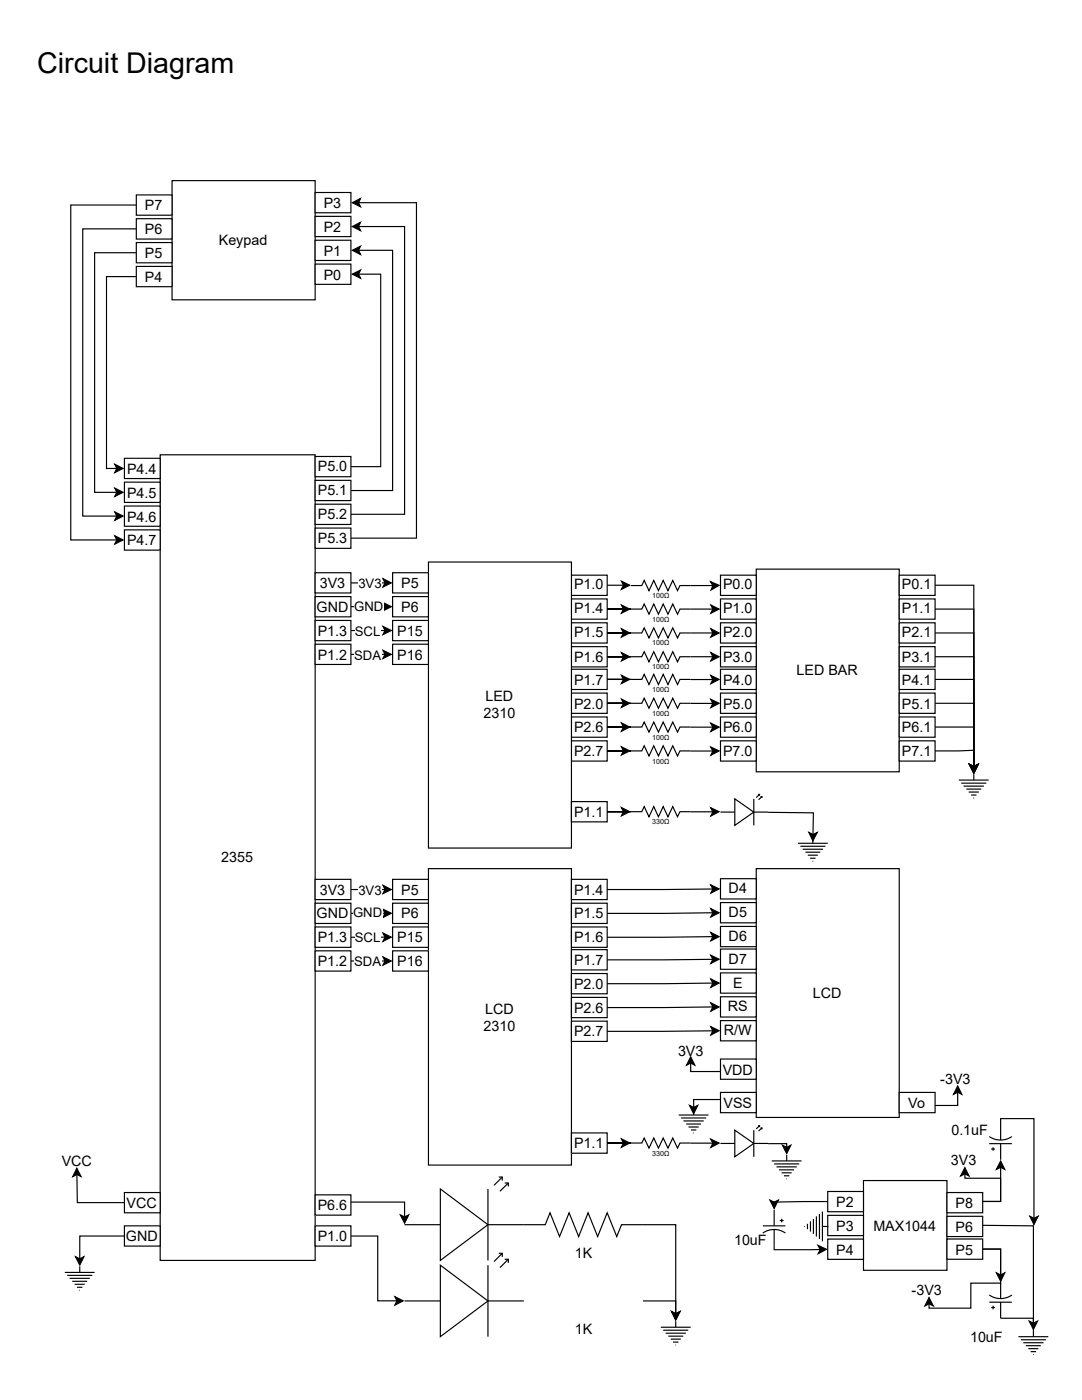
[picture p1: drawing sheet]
<svg xmlns="http://www.w3.org/2000/svg" width="216mm" height="279mm" viewBox="0 0 216 279" stroke-linecap="round" stroke-linejoin="round" font-family="sans-serif">
<path d="M80.7 259.6h7.2M87.9 252.5l9.5 7.1-9.5 7.2zM97.4 259.6h7.1M97.4 252.5v14.3M99.5 250.1h.7v.7M100.2 250.1l-1.6 1.7M100.7 251.3h.7v.7M101.4 251.3l-1.6 1.7" fill="none" stroke="#000" stroke-width=".23"/>
<path d="M32 90.8h30.9v160.7h-30.9z" fill="#fff"/>
<path d="M32 90.8h30.9v160.7h-30.9z" fill="none" stroke="#000" stroke-width=".23"/>
<path d="M62.9 244.6h7.1v4.1h-7.1z" fill="#fff"/>
<path d="M62.9 244.6h7.1v4.1h-7.1zM70 246.7h5.4v12.9h3.8M78.8 258.8l1.7 .8-1.7 .9 .4-.9z" fill="none" stroke="#000" stroke-width=".23"/>
<path d="M78.8 258.8l1.7 .8-1.7 .9 .4-.9z" fill="#000"/>
<path d="M24.8 244.6h7.2v4.1h-7.2z" fill="#fff"/>
<g fill="none" stroke="#000" stroke-width=".23">
<path d="M15.3 233.2l.9 1.6-.9-.4-.8 .4zM15.3 234.4l.1 5.6h9.4M12.9 253.9h6M13.4 254.5h5M13.9 255.1h4M14.4 255.7h3M14.9 256.3h2M15.1 250.8l.8 .4 .8-.4-.8 1.7zM15.4 256.9h1M15.9 257.5h.1M15.9 252.7v1.2M24.8 244.6h7.2v4.1h-7.2z"/>
<path d="M24.8 246.7h-8.9v4.5"/>
</g>
<path d="M15.3 233.2l.9 1.6-.9-.4-.8 .4zM15.1 250.8l.8 .4 .8-.4-.8 1.7z" fill="#000"/>
<path d="M24.8 238h7.2v4h-7.2z" fill="#fff"/>
<path d="M24.8 238h7.2v4h-7.2zM128.3 259.6h6.5v2.6M131.9 264.9h5.9M132.3 265.5h5M132.8 266.1h4.1M133.3 266.7h3M133.8 267.3h2M134 261.7l.8 .5 .9-.5-.9 1.7zM134.3 267.8h1.1M134.8 268.4h.1M134.8 263.7v1.2" fill="none" stroke="#000" stroke-width=".23"/>
<path d="M134 261.7l.8 .5 .9-.5-.9 1.7z" fill="#000"/>
<path d="M24.8 91.5h7.2v4h-7.2z" fill="#fff"/>
<path d="M24.8 91.5h7.2v4h-7.2z" fill="none" stroke="#000" stroke-width=".23"/>
<path d="M24.8 96.2h7.2v4.1h-7.2z" fill="#fff"/>
<path d="M24.8 96.2h7.2v4.1h-7.2z" fill="none" stroke="#000" stroke-width=".23"/>
<path d="M24.8 101h7.2v4h-7.2z" fill="#fff"/>
<path d="M24.8 101h7.2v4h-7.2z" fill="none" stroke="#000" stroke-width=".23"/>
<path d="M24.8 105.7h7.2v4.1h-7.2z" fill="#fff"/>
<path d="M70.3 54.7l1.6-.8-.4 .8 .4 .8zM71.5 54.7h4.5v38.4h-6M24.8 105.7h7.2v4.1h-7.2z" fill="none" stroke="#000" stroke-width=".23"/>
<path d="M70.3 54.7l1.6-.8-.4 .8 .4 .8z" fill="#000"/>
<path d="M62.9 91.1h7.1v4h-7.1z" fill="#fff"/>
<path d="M70.3 50l1.6-.9-.4 .9 .4 .8zM71.5 50h6.8v47.9h-8.3M62.9 91.1h7.1v4h-7.1z" fill="none" stroke="#000" stroke-width=".23"/>
<path d="M70.3 50l1.6-.9-.4 .9 .4 .8z" fill="#000"/>
<path d="M62.9 95.9h7.1v4h-7.1z" fill="#fff"/>
<path d="M70.3 45.2l1.6-.8-.4 .8 .4 .8zM71.5 45.2h9.2v57.4h-10.7M62.9 95.9h7.1v4h-7.1z" fill="none" stroke="#000" stroke-width=".23"/>
<path d="M70.3 45.2l1.6-.8-.4 .8 .4 .8z" fill="#000"/>
<path d="M62.9 100.6h7.1v4.1h-7.1z" fill="#fff"/>
<path d="M70.3 40.4l1.6-.8-.4 .8 .4 .9zM71.5 40.4h11.6v67h-13.1M62.9 100.6h7.1v4.1h-7.1z" fill="none" stroke="#000" stroke-width=".23"/>
<path d="M70.3 40.4l1.6-.8-.4 .8 .4 .9z" fill="#000"/>
<path d="M62.9 105.4h7.1v4h-7.1z" fill="#fff"/>
<path d="M62.9 105.4h7.1v4h-7.1z" fill="none" stroke="#000" stroke-width=".23"/>
<path d="M34.3 36h28.6v23.8h-28.6z" fill="#fff"/>
<path d="M34.3 36h28.6v23.8h-28.6zM27.2 40.9h-13.1v66.9h9.2M22.9 106.9l1.7 .9-1.7 .8 .4-.8z" fill="none" stroke="#000" stroke-width=".23"/>
<path d="M22.9 106.9l1.7 .9-1.7 .8 .4-.8z" fill="#000"/>
<path d="M27.2 38.9h7.1v4h-7.1z" fill="#fff"/>
<path d="M27.2 38.9h7.1v4h-7.1zM27.2 45.7h-10.7v57.3h6.8M22.9 102.2l1.7 .8-1.7 .8 .4-.8z" fill="none" stroke="#000" stroke-width=".23"/>
<path d="M22.9 102.2l1.7 .8-1.7 .8 .4-.8z" fill="#000"/>
<path d="M27.2 43.6h7.1v4.1h-7.1z" fill="#fff"/>
<path d="M27.2 43.6h7.1v4.1h-7.1zM27.2 50.4h-8.3v47.9h4.4M22.9 97.4l1.7 .9-1.7 .8 .4-.8z" fill="none" stroke="#000" stroke-width=".23"/>
<path d="M22.9 97.4l1.7 .9-1.7 .8 .4-.8z" fill="#000"/>
<path d="M27.2 48.4h7.1v4.1h-7.1z" fill="#fff"/>
<path d="M27.2 48.4h7.1v4.1h-7.1zM27.2 55.2h-5.9v38.3h2M22.9 92.6l1.7 .9-1.7 .8 .4-.8z" fill="none" stroke="#000" stroke-width=".23"/>
<path d="M22.9 92.6l1.7 .9-1.7 .8 .4-.8z" fill="#000"/>
<path d="M27.2 53.2h7.1v4h-7.1z" fill="#fff"/>
<path d="M27.2 53.2h7.1v4h-7.1z" fill="none" stroke="#000" stroke-width=".23"/>
<path d="M62.9 38.4h7.1v4.1h-7.1z" fill="#fff"/>
<path d="M62.9 38.4h7.1v4.1h-7.1z" fill="none" stroke="#000" stroke-width=".23"/>
<path d="M62.9 43.2h7.1v4h-7.1z" fill="#fff"/>
<path d="M62.9 43.2h7.1v4h-7.1z" fill="none" stroke="#000" stroke-width=".23"/>
<path d="M62.9 47.9h7.1v4.1h-7.1z" fill="#fff"/>
<path d="M62.9 47.9h7.1v4.1h-7.1z" fill="none" stroke="#000" stroke-width=".23"/>
<path d="M62.9 52.7h7.1v4h-7.1z" fill="#fff"/>
<path d="M62.9 52.7h7.1v4h-7.1z" fill="none" stroke="#000" stroke-width=".23"/>
<path d="M114 114.8h7.2v4h-7.2z" fill="#fff"/>
<path d="M114 114.8h7.2v4h-7.2z" fill="none" stroke="#000" stroke-width=".23"/>
<path d="M114 119.5h7.2v4.1h-7.2z" fill="#fff"/>
<path d="M114 119.5h7.2v4.1h-7.2z" fill="none" stroke="#000" stroke-width=".23"/>
<path d="M114 124.3h7.2v4h-7.2z" fill="#fff"/>
<path d="M114 124.3h7.2v4h-7.2z" fill="none" stroke="#000" stroke-width=".23"/>
<path d="M114 129.1h7.2v4h-7.2z" fill="#fff"/>
<path d="M114 129.1h7.2v4h-7.2z" fill="none" stroke="#000" stroke-width=".23"/>
<path d="M114 133.6h7.2v4h-7.2z" fill="#fff"/>
<path d="M114 133.6h7.2v4h-7.2z" fill="none" stroke="#000" stroke-width=".23"/>
<path d="M114 138.3h7.2v4.1h-7.2z" fill="#fff"/>
<path d="M114 138.3h7.2v4.1h-7.2z" fill="none" stroke="#000" stroke-width=".23"/>
<path d="M114 143.1h7.2v4h-7.2z" fill="#fff"/>
<path d="M114 143.1h7.2v4h-7.2z" fill="none" stroke="#000" stroke-width=".23"/>
<path d="M114 147.8h7.2v4.1h-7.2z" fill="#fff"/>
<path d="M114 147.8h7.2v4.1h-7.2z" fill="none" stroke="#000" stroke-width=".23"/>
<path d="M150.9 113.6h28.5v40.4h-28.5z" fill="#fff"/>
<path d="M150.9 113.6h28.5v40.4h-28.5z" fill="none" stroke="#000" stroke-width=".23"/>
<path d="M143.8 114.8h7.1v4h-7.1z" fill="#fff"/>
<path d="M143.8 114.8h7.1v4h-7.1z" fill="none" stroke="#000" stroke-width=".23"/>
<path d="M143.8 119.5h7.1v4.1h-7.1z" fill="#fff"/>
<path d="M143.8 119.5h7.1v4.1h-7.1z" fill="none" stroke="#000" stroke-width=".23"/>
<path d="M143.8 124.3h7.1v4h-7.1z" fill="#fff"/>
<path d="M143.8 124.3h7.1v4h-7.1z" fill="none" stroke="#000" stroke-width=".23"/>
<path d="M143.8 129.1h7.1v4h-7.1z" fill="#fff"/>
<path d="M143.8 129.1h7.1v4h-7.1z" fill="none" stroke="#000" stroke-width=".23"/>
<path d="M143.8 133.6h7.1v4h-7.1z" fill="#fff"/>
<path d="M143.8 133.6h7.1v4h-7.1z" fill="none" stroke="#000" stroke-width=".23"/>
<path d="M143.8 138.3h7.1v4.1h-7.1z" fill="#fff"/>
<path d="M143.8 138.3h7.1v4.1h-7.1z" fill="none" stroke="#000" stroke-width=".23"/>
<path d="M143.8 143.1h7.1v4h-7.1z" fill="#fff"/>
<path d="M143.8 143.1h7.1v4h-7.1z" fill="none" stroke="#000" stroke-width=".23"/>
<path d="M143.8 147.8h7.1v4.1h-7.1z" fill="#fff"/>
<g fill="none" stroke="#000" stroke-width=".23">
<path d="M121.2 116.8h3.2M124 116l1.6 .8-1.6 .8 .4-.8zM125.9 116.9h2.2l.4-1.1 1 2.1 1-2.1 .9 2.1 .9-2.1 1 2.1 .9-2.1 1 2.1 .5-1h6.9h-.4M141.8 116.1l1.7 .7-1.6 1 .3-.9zM121.2 121.6h4.7h-4.7h3.2M121.2 126.3h4.7h-4.7h3.2M121.2 131.1h4.7h-4.7h3.2M121.2 135.6h4.7h-4.7h3.2M124 120.7l1.6 .9-1.6 .8 .4-.8zM124 125.5l1.6 .8-1.6 .8 .4-.8zM124 130.2l1.6 .9-1.6 .8 .4-.8zM124 134.8l1.6 .8-1.6 .8 .4-.8z"/>
<path d="M124 139.5l1.6 .9-1.6 .8 .4-.8zM125.9 121.6h2.2l.4-1.1 1 2.1 1-2.1 .9 2.1 .9-2.1 1 2.1 .9-2.1 1 2.1 .5-1h6.9h-.4M125.9 126.3h2.2l.4-1 1 2 1-2 .9 2 .9-2 1 2 .9-2 1 2 .5-1h6.9h-.4M125.9 131.1h2.2l.4-1 1 2 1-2 .9 2 .9-2 1 2 .9-2 1 2 .5-1h6.9h-.4M125.9 135.6h2.2l.4-1 1 2 1-2 .9 2 .9-2 1 2 .9-2 1 2 .5-1h2.1M137.8 135.6h4.8h-.4M141.8 134.8l1.7 .8-1.7 .9 .4-.9zM141.8 139.6l1.7 .8-1.7 .8 .4-.8zM141.8 120.7l1.7 .9-1.7 .8 .4-.8zM141.8 125.5l1.7 .8-1.7 .8 .4-.8zM141.8 130.2l1.7 .9-1.7 .8 .4-.8zM121.2 140.4h4.7h-4.7h3.2"/>
<path d="M121.2 145.1h4.7h-4.7h3.2M121.2 149.9h4.7h-4.7h3.2M124 144.3l1.6 .8-1.6 .8 .4-.8zM124 149l1.6 .9-1.6 .8 .4-.8zM125.9 140.4h2.2l.4-1.1 1 2.1 1-2.1 .9 2.1 .9-2.1 1 2.1 .9-2.1 1 2.1 .5-1h6.9h-.4M125.9 145.1h2.2l.4-1 1 2 1-2 .9 2 .9-2 1 2 .9-2 1 2 .5-1h6.9h-.4M125.9 149.9h2.2l.4-1.1 1 2.1 1-2.1 .9 2.1 .9-2.1 1 2.1 .9-2.1 1 2.1 .5-1h2.1M137.8 149.9h4.8h-.4M141.8 144.3l1.7 .8-1.7 .9 .4-.9zM141.8 149.1l1.7 .8-1.7 .8 .4-.8zM143.8 147.8h7.1v4.1h-7.1z"/>
</g>
<g fill="#000">
<path d="M124 116l1.6 .8-1.6 .8 .4-.8zM141.8 116.1l1.7 .7-1.6 1 .3-.9zM124 120.7l1.6 .9-1.6 .8 .4-.8zM124 125.5l1.6 .8-1.6 .8 .4-.8zM124 130.2l1.6 .9-1.6 .8 .4-.8zM124 134.8l1.6 .8-1.6 .8 .4-.8zM141.8 120.7l1.7 .9-1.7 .8 .4-.8zM141.8 125.5l1.7 .8-1.7 .8 .4-.8zM141.8 130.2l1.7 .9-1.7 .8 .4-.8zM141.8 134.8l1.7 .8-1.7 .9 .4-.9zM124 139.5l1.6 .9-1.6 .8 .4-.8zM124 144.3l1.6 .8-1.6 .8 .4-.8z"/>
<path d="M124 149l1.6 .9-1.6 .8 .4-.8zM141.8 139.6l1.7 .8-1.7 .8 .4-.8zM141.8 144.3l1.7 .8-1.7 .9 .4-.9zM141.8 149.1l1.7 .8-1.7 .8 .4-.8z"/>
</g>
<path d="M179.4 114.8h7.2v4h-7.2z" fill="#fff"/>
<path d="M179.4 114.8h7.2v4h-7.2z" fill="none" stroke="#000" stroke-width=".23"/>
<path d="M179.4 119.5h7.2v4.1h-7.2z" fill="#fff"/>
<path d="M179.4 119.5h7.2v4.1h-7.2z" fill="none" stroke="#000" stroke-width=".23"/>
<path d="M179.4 124.3h7.2v4h-7.2z" fill="#fff"/>
<path d="M179.4 124.3h7.2v4h-7.2z" fill="none" stroke="#000" stroke-width=".23"/>
<path d="M179.4 129.1h7.2v4h-7.2z" fill="#fff"/>
<path d="M179.4 129.1h7.2v4h-7.2z" fill="none" stroke="#000" stroke-width=".23"/>
<path d="M179.4 133.6h7.2v4h-7.2z" fill="#fff"/>
<path d="M179.4 133.6h7.2v4h-7.2z" fill="none" stroke="#000" stroke-width=".23"/>
<path d="M179.4 138.3h7.2v4.1h-7.2z" fill="#fff"/>
<path d="M179.4 138.3h7.2v4.1h-7.2z" fill="none" stroke="#000" stroke-width=".23"/>
<path d="M179.4 143.1h7.2v4h-7.2z" fill="#fff"/>
<path d="M179.4 143.1h7.2v4h-7.2z" fill="none" stroke="#000" stroke-width=".23"/>
<path d="M179.4 147.8h7.2v4.1h-7.2z" fill="#fff"/>
<g fill="none" stroke="#000" stroke-width=".23">
<path d="M186.6 116.8h7.7v36.2M186.6 135.6h7.7v17.4M186.6 131.1h7.7v21.9M186.6 126.3h7.7v26.7M186.6 121.6h7.7v31.4M179.4 147.8h7.2v4.1h-7.2zM186.6 145.1h7.7v7.9M186.6 140.4h7.7v12.6M186.6 149.9l7.7-.2v3.3M191.3 155.7h6M191.8 156.3h5M192.3 156.9h4"/>
<path d="M192.8 157.5h3M193.3 158.1h2M193.5 152.6l.8 .4 .8-.4-.8 1.6zM193.8 158.7h1M194.2 159.3h.2M194.3 154.5v1.2M104.5 244.4h4.3l.9-2.4 2 4.8 1.9-4.8 1.9 4.8 1.8-4.8 2 4.8 1.9-4.8 1.9 4.8 .9-2.4h4.3"/>
</g>
<path d="M193.5 152.6l.8 .4 .8-.4-.8 1.6z" fill="#000"/>
<path d="M87.9 237.3l9.5 7.1-9.5 7.1z" fill="#fff"/>
<path d="M87.9 237.3l9.5 7.1-9.5 7.1zM97.4 237.3v14.2M99.5 234.9h.7v.7M100.2 234.9l-1.6 1.7M100.7 236.1h.7v.7M101.4 236.1l-1.6 1.6M80.7 244.4h7.2M97.4 244.4h7.1" fill="none" stroke="#000" stroke-width=".23"/>
<path d="M62.9 238.5h7.1v4h-7.1z" fill="#fff"/>
<path d="M62.9 238.5h7.1v4h-7.1zM70 239.9h10.7v3M79.9 242.5l.8 .4 .9-.4-.9 1.6zM128.3 244.4h6.5v17.8M134 261.7l.8 .5 .9-.5-.9 1.7z" fill="none" stroke="#000" stroke-width=".23"/>
<path d="M79.9 242.5l.8 .4 .9-.4-.9 1.6zM134 261.7l.8 .5 .9-.5-.9 1.7z" fill="#000"/>
<path d="M85.5 112.2h28.5v57h-28.5z" fill="#fff"/>
<path d="M70 116.3h6.8M76.4 115.5l1.7 .8-1.7 .9 .4-.9zM85.5 112.2h28.5v57h-28.5z" fill="none" stroke="#000" stroke-width=".23"/>
<path d="M76.4 115.5l1.7 .8-1.7 .9 .4-.9z" fill="#000"/>
<g fill="#fff">
<path d="M71.5 114.9h4.7v3.1h-4.7z"/>
<path d="M62.9 114.3h7.1v4h-7.1z"/>
</g>
<path d="M62.9 114.3h7.1v4h-7.1zM70 121.1h6.8M76.4 120.2l1.7 .9-1.7 .8 .4-.8z" fill="none" stroke="#000" stroke-width=".23"/>
<path d="M76.4 120.2l1.7 .9-1.7 .8 .4-.8z" fill="#000"/>
<g fill="#fff">
<path d="M70.7 119.4h5.8v3.1h-5.8z"/>
<path d="M62.9 119.1h7.1v4h-7.1z"/>
</g>
<path d="M62.9 119.1h7.1v4h-7.1zM70 125.8h6.8M76.4 125l1.7 .8-1.7 .9 .4-.9z" fill="none" stroke="#000" stroke-width=".23"/>
<path d="M76.4 125l1.7 .8-1.7 .9 .4-.9z" fill="#000"/>
<g fill="#fff">
<path d="M70.8 124.4h5.1v3.1h-5.1z"/>
<path d="M62.9 123.8h7.1v4.1h-7.1z"/>
</g>
<path d="M62.9 123.8h7.1v4.1h-7.1zM70 130.6h6.8M76.4 129.8l1.7 .8-1.7 .8 .4-.8z" fill="none" stroke="#000" stroke-width=".23"/>
<path d="M76.4 129.8l1.7 .8-1.7 .8 .4-.8z" fill="#000"/>
<g fill="#fff">
<path d="M70.7 129.1h5.4v3.2h-5.4z"/>
<path d="M62.9 128.6h7.1v4h-7.1z"/>
</g>
<path d="M62.9 128.6h7.1v4h-7.1z" fill="none" stroke="#000" stroke-width=".23"/>
<path d="M78.3 114.3h7.2v4h-7.2z" fill="#fff"/>
<path d="M78.3 114.3h7.2v4h-7.2z" fill="none" stroke="#000" stroke-width=".23"/>
<path d="M78.3 119.1h7.2v4h-7.2z" fill="#fff"/>
<path d="M78.3 119.1h7.2v4h-7.2z" fill="none" stroke="#000" stroke-width=".23"/>
<path d="M78.3 123.8h7.2v4.1h-7.2z" fill="#fff"/>
<path d="M78.3 123.8h7.2v4.1h-7.2z" fill="none" stroke="#000" stroke-width=".23"/>
<path d="M78.3 128.6h7.2v4h-7.2z" fill="#fff"/>
<path d="M78.3 128.6h7.2v4h-7.2z" fill="none" stroke="#000" stroke-width=".23"/>
<path d="M85.5 173.4h28.5v59.1h-28.5z" fill="#fff"/>
<path d="M70 177.5h6.8M76.4 176.7l1.7 .8-1.7 .9 .4-.9zM85.5 173.4h28.5v59.1h-28.5z" fill="none" stroke="#000" stroke-width=".23"/>
<path d="M76.4 176.7l1.7 .8-1.7 .9 .4-.9z" fill="#000"/>
<g fill="#fff">
<path d="M71.5 176h4.7v3.1h-4.7z"/>
<path d="M62.9 175.5h7.1v4h-7.1z"/>
</g>
<path d="M62.9 175.5h7.1v4h-7.1zM76.4 181.4l1.7 .9-1.7 .8 .4-.8zM76.8 182.3h-6.8" fill="none" stroke="#000" stroke-width=".23"/>
<path d="M76.4 181.4l1.7 .9-1.7 .8 .4-.8z" fill="#000"/>
<g fill="#fff">
<path d="M70.4 180.5h5.9v3.2h-5.9z"/>
<path d="M62.9 180.3h7.1v4h-7.1z"/>
</g>
<path d="M62.9 180.3h7.1v4h-7.1zM76.4 186.2l1.7 .8-1.7 .9 .4-.9zM76.8 187h-6.8" fill="none" stroke="#000" stroke-width=".23"/>
<path d="M76.4 186.2l1.7 .8-1.7 .9 .4-.9z" fill="#000"/>
<g fill="#fff">
<path d="M70.8 185.5h5.1v3.2h-5.1z"/>
<path d="M62.9 185h7.1v4.1h-7.1z"/>
</g>
<path d="M62.9 185h7.1v4.1h-7.1zM70 191.8h6.8M76.4 191l1.7 .8-1.7 .8 .4-.8z" fill="none" stroke="#000" stroke-width=".23"/>
<path d="M76.4 191l1.7 .8-1.7 .8 .4-.8z" fill="#000"/>
<g fill="#fff">
<path d="M70.7 190.3h5.4v3.1h-5.4z"/>
<path d="M62.9 189.8h7.1v4h-7.1z"/>
</g>
<path d="M62.9 189.8h7.1v4h-7.1z" fill="none" stroke="#000" stroke-width=".23"/>
<path d="M78.3 175.5h7.2v4h-7.2z" fill="#fff"/>
<path d="M78.3 175.5h7.2v4h-7.2z" fill="none" stroke="#000" stroke-width=".23"/>
<path d="M78.3 180.3h7.2v4h-7.2z" fill="#fff"/>
<path d="M78.3 180.3h7.2v4h-7.2z" fill="none" stroke="#000" stroke-width=".23"/>
<path d="M78.3 185h7.2v4.1h-7.2z" fill="#fff"/>
<path d="M78.3 185h7.2v4.1h-7.2z" fill="none" stroke="#000" stroke-width=".23"/>
<path d="M78.3 189.8h7.2v4h-7.2z" fill="#fff"/>
<path d="M78.3 189.8h7.2v4h-7.2z" fill="none" stroke="#000" stroke-width=".23"/>
<path d="M114 160h7.2v4h-7.2z" fill="#fff"/>
<path d="M114 160h7.2v4h-7.2zM121.2 162h4.7h-4.7h3.2M124 161.2l1.6 .8-1.6 .8 .4-.8zM125.9 162h2.2l.4-1 1 2 1-2 .9 2 .9-2 1 2 .9-2 1 2 .5-1h2.1M137.8 162h4.8h-.4M141.8 161.2l1.7 .8-1.7 .9 .4-.9z" fill="none" stroke="#000" stroke-width=".23"/>
<path d="M124 161.2l1.6 .8-1.6 .8 .4-.8zM141.8 161.2l1.7 .8-1.7 .9 .4-.9z" fill="#000"/>
<path d="M146.6 159.4l3.8 2.7-3.8 2.6z" fill="#fff"/>
<g fill="none" stroke="#000" stroke-width=".23">
<path d="M146.6 159.4l3.8 2.7-3.8 2.6zM150.4 159.4v5.3M151.3 158.5h.3v.3M151.6 158.5l-.7 .7M151.7 159h.3v.3M152 159l-.6 .6M143.8 162.1h2.8M150.4 162.1h2.9M153.3 162.1l9 .1-.1 4.3M159.2 168.3h6M159.7 168.9h5M160.2 169.5h4"/>
<path d="M160.7 170.1h3M161.2 170.7h2M161.4 166.1l.8 .4 .9-.4-.9 1.7zM161.6 171.3h1.1M162.1 171.9h.2M162.2 167.1v1.2"/>
</g>
<path d="M161.4 166.1l.8 .4 .9-.4-.9 1.7z" fill="#000"/>
<path d="M150.9 173.4h28.5v49.6h-28.5z" fill="#fff"/>
<path d="M141.8 176.6l1.7 .8-1.7 .8 .4-.8zM142.2 177.4l-21 .1M150.9 173.4h28.5v49.6h-28.5z" fill="none" stroke="#000" stroke-width=".23"/>
<path d="M141.8 176.6l1.7 .8-1.7 .8 .4-.8z" fill="#000"/>
<path d="M114 175.5h7.2v4h-7.2z" fill="#fff"/>
<path d="M114 175.5h7.2v4h-7.2zM141.8 181.3l1.7 .9-1.7 .8 .4-.8zM142.2 182.2l-21 .1" fill="none" stroke="#000" stroke-width=".23"/>
<path d="M141.8 181.3l1.7 .9-1.7 .8 .4-.8z" fill="#000"/>
<path d="M114 180.3h7.2v4h-7.2z" fill="#fff"/>
<path d="M114 180.3h7.2v4h-7.2zM141.8 186.1l1.7 .8-1.7 .9 .4-.9zM142.2 186.9l-21 .1" fill="none" stroke="#000" stroke-width=".23"/>
<path d="M141.8 186.1l1.7 .8-1.7 .9 .4-.9z" fill="#000"/>
<path d="M114 185h7.2v4.1h-7.2z" fill="#fff"/>
<path d="M114 185h7.2v4.1h-7.2zM141.8 190.6l1.7 .8-1.7 .9 .4-.8zM142.2 191.5l-21 .1" fill="none" stroke="#000" stroke-width=".23"/>
<path d="M141.8 190.6l1.7 .8-1.7 .9 .4-.8z" fill="#000"/>
<path d="M114 189.5h7.2v4.1h-7.2z" fill="#fff"/>
<path d="M114 189.5h7.2v4.1h-7.2zM141.8 195.4l1.7 .8-1.7 .8 .4-.8zM142.2 196.2l-21 .1" fill="none" stroke="#000" stroke-width=".23"/>
<path d="M141.8 195.4l1.7 .8-1.7 .8 .4-.8z" fill="#000"/>
<path d="M114 194.3h7.2v4h-7.2z" fill="#fff"/>
<path d="M114 194.3h7.2v4h-7.2zM141.8 200.1l1.7 .9-1.7 .8 .4-.8zM142.2 201l-21 .1" fill="none" stroke="#000" stroke-width=".23"/>
<path d="M141.8 200.1l1.7 .9-1.7 .8 .4-.8z" fill="#000"/>
<path d="M114 199.1h7.2v4h-7.2z" fill="#fff"/>
<path d="M114 199.1h7.2v4h-7.2zM141.8 204.9l1.7 .8-1.7 .9 .4-.9zM142.2 205.7l-21 .1" fill="none" stroke="#000" stroke-width=".23"/>
<path d="M141.8 204.9l1.7 .8-1.7 .9 .4-.9z" fill="#000"/>
<path d="M114 203.8h7.2v4h-7.2z" fill="#fff"/>
<path d="M114 203.8h7.2v4h-7.2z" fill="none" stroke="#000" stroke-width=".23"/>
<path d="M143.8 175.4h7.1v4h-7.1z" fill="#fff"/>
<path d="M143.8 175.4h7.1v4h-7.1z" fill="none" stroke="#000" stroke-width=".23"/>
<path d="M143.8 180.1h7.1v4.1h-7.1z" fill="#fff"/>
<path d="M143.8 180.1h7.1v4.1h-7.1z" fill="none" stroke="#000" stroke-width=".23"/>
<path d="M143.8 184.9h7.1v4h-7.1z" fill="#fff"/>
<path d="M143.8 184.9h7.1v4h-7.1z" fill="none" stroke="#000" stroke-width=".23"/>
<path d="M143.8 189.4h7.1v4h-7.1z" fill="#fff"/>
<path d="M143.8 189.4h7.1v4h-7.1z" fill="none" stroke="#000" stroke-width=".23"/>
<path d="M143.8 194.2h7.1v4h-7.1z" fill="#fff"/>
<path d="M143.8 194.2h7.1v4h-7.1z" fill="none" stroke="#000" stroke-width=".23"/>
<path d="M143.8 198.9h7.1v4.1h-7.1z" fill="#fff"/>
<path d="M143.8 198.9h7.1v4.1h-7.1z" fill="none" stroke="#000" stroke-width=".23"/>
<path d="M143.8 203.7h7.1v4h-7.1z" fill="#fff"/>
<path d="M143.8 203.7h7.1v4h-7.1z" fill="none" stroke="#000" stroke-width=".23"/>
<path d="M114 226.1h7.2v4h-7.2z" fill="#fff"/>
<path d="M114 226.1h7.2v4h-7.2zM121.2 228.1h4.7h-4.7h3.2M124 227.3l1.6 .8-1.6 .9 .4-.9zM125.9 228.1h2.2l.4-1 1 2 1-2 .9 2 .9-2 1 2 .9-2 1 2 .5-1h6.9l-.4 .1M141.8 227.3l1.7 .8-1.7 .9 .4-.8z" fill="none" stroke="#000" stroke-width=".23"/>
<path d="M124 227.3l1.6 .8-1.6 .9 .4-.9zM141.8 227.3l1.7 .8-1.7 .9 .4-.8z" fill="#000"/>
<path d="M146.6 225.6l3.8 2.6-3.8 2.7z" fill="#fff"/>
<g fill="none" stroke="#000" stroke-width=".23">
<path d="M143.8 228.2h2.8M146.6 225.6l3.8 2.6-3.8 2.7zM150.4 225.6v5.3M150.4 228.2h6.6v.8M151.3 224.7h.3v.2M151.6 224.7l-.7 .6M151.7 225.1h.3v.3M152 225.1l-.6 .6M154 231.7h5.9M154.5 232.3h5M154.9 232.9h4.1M155.5 233.5h3"/>
<path d="M156 234.1h2M156.1 228.6l.9 .4 .8-.4-.8 1.6zM156.4 234.7h1.1M156.9 235.2h.1M157 230.5v1.2"/>
</g>
<path d="M156.1 228.6l.9 .4 .8-.4-.8 1.6z" fill="#000"/>
<path d="M143.8 218h7.1v4.1h-7.1z" fill="#fff"/>
<path d="M137.8 212.2v1.6h6M137.8 210.9l.8 1.7-.8-.4-.8 .4zM143.8 218h7.1v4.1h-7.1zM135.4 222.5h6M135.9 223.1h5M136.4 223.7h4M136.9 224.3h3M137.4 224.9h2M137.9 225.5h1M138.3 226.1h.2M138.4 221.3v1.2" fill="none" stroke="#000" stroke-width=".23"/>
<path d="M137.8 210.9l.8 1.7-.8-.4-.8 .4z" fill="#000"/>
<path d="M143.8 211.3h7.1v4.1h-7.1z" fill="#fff"/>
<path d="M143.8 211.3h7.1v4.1h-7.1zM143.8 219.4h-5.4v1.6M137.6 220.6l.8 .4 .8-.4-.8 1.7z" fill="none" stroke="#000" stroke-width=".23"/>
<path d="M137.6 220.6l.8 .4 .8-.4-.8 1.7z" fill="#000"/>
<path d="M172.3 235.6h16.7v17.9h-16.7z" fill="#fff"/>
<path d="M172.3 235.6h16.7v17.9h-16.7z" fill="none" stroke="#000" stroke-width=".23"/>
<path d="M165.2 237.8h7.1v4h-7.1z" fill="#fff"/>
<path d="M165.2 237.8h7.1v4h-7.1z" fill="none" stroke="#000" stroke-width=".23"/>
<path d="M165.2 242.5h7.1v4.1h-7.1z" fill="#fff"/>
<path d="M165.2 242.5h7.1v4.1h-7.1z" fill="none" stroke="#000" stroke-width=".23"/>
<path d="M165.2 247.3h7.1v4h-7.1z" fill="#fff"/>
<path d="M192.5 234.3v.8h7.2v4.7h-6M192.5 233l.9 1.7-.9-.4-.8 .4zM165.2 247.3h7.1v4h-7.1z" fill="none" stroke="#000" stroke-width=".23"/>
<path d="M192.5 233l.9 1.7-.9-.4-.8 .4z" fill="#000"/>
<path d="M189 238h7.1v4h-7.1z" fill="#fff"/>
<path d="M189 238h7.1v4h-7.1z" fill="none" stroke="#000" stroke-width=".23"/>
<path d="M189 242.7h7.1v4.1h-7.1z" fill="#fff"/>
<path d="M185.4 259l.8 1.6-.8-.4-.8 .4zM189 242.7h7.1v4.1h-7.1zM196.1 249.3h3.6v6.8h-6v5h-8.3v-.9" fill="none" stroke="#000" stroke-width=".23"/>
<path d="M185.4 259l.8 1.6-.8-.4-.8 .4z" fill="#000"/>
<path d="M189 247.3h7.1v4h-7.1z" fill="#fff"/>
<g fill="none" stroke="#000" stroke-width=".23">
<path d="M191.1 216.7l.8 1.7-.8-.4-.8 .4zM191.1 218v2.6h-4.5M153.6 239.5l.9 .4 .8-.4-.8 1.7zM165.2 239.8l-10.7 .1M197.4 226.8a4 4 0 0 0 4.5 0M197.4 228.2h4.5M197.8 229.3h.7M198.2 229v.7M199.7 231.7l.8 1.7-.8-.4-.9 .4zM199.7 227.5v-4.3h6.6v19.9M199.7 228.2v3.3M199.7 233v6.8h-3.6"/>
<path d="M152.2 246.1a3.9 3.9 0 0 1 4.5 0M152.2 244.6h4.5M154.5 245.4v4h9.2M154.5 241.4v3.2M155.6 243.6h.8M156 243.2v.7M160.5 244.7v.1M161.1 244.2v1.1M161.7 243.8v2M162.3 243.3v3M162.9 242.7v4.1M163.2 248.5l1.7 .8-1.6 .9 .4-.8z"/>
<path d="M163.5 242.3v5M164.1 241.8v5.9M164.1 244.8h1.2M189 247.3h7.1v4h-7.1zM196.1 249.3h3.6v5.1M196.1 244.5l10.1 .1v19.5M197.4 258.4a3.9 3.9 0 0 0 4.5 0M197.4 259.9h4.5M198.8 254l.9 .4 .8-.4-.8 1.7zM199.7 259.9v3.2h6.5v3.7M199.7 255.9v3.3M205.5 242.7l.8 .4 .9-.4-.9 1.7z"/>
<path d="M197.8 260.9h.7M198.2 260.6v.7M203.2 266.8h6M203.7 267.4h5M204.2 268h4M204.7 268.6h3M205.2 269.2h2M205.4 263.7l.8 .4 .8-.4-.8 1.6zM205.7 269.7h1M206.1 270.3h.2"/>
</g>
<path d="M191.1 216.7l.8 1.7-.8-.4-.8 .4zM199.7 231.7l.8 1.7-.8-.4-.9 .4zM153.6 239.5l.9 .4 .8-.4-.8 1.7zM163.2 248.5l1.7 .8-1.6 .9 .4-.8zM198.8 254l.9 .4 .8-.4-.8 1.7zM205.5 242.7l.8 .4 .9-.4-.9 1.7zM205.4 263.7l.8 .4 .8-.4-.8 1.6z" fill="#000"/>
<path d="M179.4 218h7.2v4.1h-7.2z" fill="#fff"/>
<path d="M179.4 218h7.2v4.1h-7.2z" fill="none" stroke="#000" stroke-width=".23"/>
<text font-size="5.7" x="7.4" y="14.5">Circuit Diagram</text>
<g font-size="2.9">
<text x="28.9" y="42">P7</text>
<text x="64.6" y="41.5">P3</text>
<text x="28.9" y="46.8">P6</text>
<text x="64.6" y="46.3">P2</text>
<text x="28.9" y="51.5">P5</text>
<text x="43.7" y="48.9">Keypad</text>
<text x="64.6" y="51">P1</text>
<text x="28.9" y="56.3">P4</text>
<text x="64.6" y="55.8">P0</text>
<text x="25.4" y="94.6">P4.4</text>
<text x="63.4" y="94.1">P5.0</text>
<text x="25.4" y="99.3">P4.5</text>
<text x="63.4" y="98.8">P5.1</text>
<text x="25.4" y="104.1">P4.6</text>
<text x="63.4" y="103.6">P5.2</text>
<text x="25.4" y="108.8">P4.7</text>
<text x="63.4" y="108.4">P5.3</text>
<text x="63.8" y="117.4">3V3</text>
<text x="80.1" y="117.4">P5</text>
<text x="114.6" y="117.6">P1.0</text>
<text x="144.3" y="117.6">P0.0</text>
<text x="180" y="117.6">P0.1</text>
<text x="63.2" y="122.2">GND</text>
<text x="80.1" y="122.2">P6</text>
<text x="114.6" y="122.4">P1.4</text>
<text x="144.3" y="122.4">P1.0</text>
<text x="180" y="122.4">P1.1</text>
<text x="63.4" y="126.9">P1.3</text>
<text x="63.4" y="131.7">P1.2</text>
<text x="79.3" y="126.9">P15</text>
<text x="79.3" y="131.7">P16</text>
<text x="114.6" y="127.1">P1.5</text>
<text x="144.3" y="127.1">P2.0</text>
<text x="180" y="127.1">P2.1</text>
<text x="114.6" y="132.1">P1.6</text>
<text x="114.6" y="136.7">P1.7</text>
<text x="144.3" y="132.1">P3.0</text>
<text x="144.3" y="136.7">P4.0</text>
<text x="159" y="134.8">LED BAR</text>
<text x="180" y="132.1">P3.1</text>
<text x="180" y="136.7">P4.1</text>
<text x="96.5" y="143.4">2310</text>
<text x="96.9" y="140">LED</text>
<text x="114.6" y="141.4">P2.0</text>
<text x="144.3" y="141.4">P5.0</text>
<text x="180" y="141.4">P5.1</text>
<text x="114.6" y="146.2">P2.6</text>
<text x="144.3" y="146.2">P6.0</text>
<text x="180" y="146.2">P6.1</text>
<text x="114.6" y="150.9">P2.7</text>
<text x="144.3" y="150.9">P7.0</text>
<text x="180" y="150.9">P7.1</text>
<text x="114.6" y="163.1">P1.1</text>
<text x="44.2" y="172.1">2355</text>
<text x="63.8" y="178.5">3V3</text>
<text x="80.1" y="178.5">P5</text>
<text x="114.6" y="178.5">P1.4</text>
<text x="145.4" y="178.3">D4</text>
<text x="63.2" y="183.3">GND</text>
<text x="80.1" y="183.3">P6</text>
<text x="114.6" y="183.3">P1.5</text>
<text x="145.4" y="183">D5</text>
<text x="63.4" y="188">P1.3</text>
<text x="79.3" y="188">P15</text>
<text x="114.6" y="188">P1.6</text>
<text x="145.4" y="187.8">D6</text>
<text x="63.4" y="192.8">P1.2</text>
<text x="79.3" y="192.8">P16</text>
<text x="114.6" y="192.6">P1.7</text>
<text x="114.6" y="197.3">P2.0</text>
<text x="145.4" y="192.3">D7</text>
<text x="146.3" y="197.1">E</text>
<text x="96.8" y="202.3">LCD</text>
<text x="114.6" y="202.1">P2.6</text>
<text x="145.2" y="201.8">RS</text>
<text x="162.2" y="199.2">LCD</text>
<text x="96.5" y="205.7">2310</text>
<text x="114.6" y="206.8">P2.7</text>
<text x="144.4" y="206.6">R/W</text>
<text x="135.3" y="210.7">3V3</text>
<text x="144.2" y="214.5">VDD</text>
<text x="144.4" y="221.1">VSS</text>
<text x="181.2" y="221.1">Vo</text>
<text x="187.6" y="216.4">-3V3</text>
<text x="189.8" y="226.6">0.1uF</text>
<text x="12.3" y="232.8">VCC</text>
<text x="114.6" y="229.2">P1.1</text>
<text x="189.8" y="232.5">3V3</text>
<text x="25.3" y="241.1">VCC</text>
<text x="63.4" y="241.6">P6.6</text>
<text x="166.9" y="240.9">P2</text>
<text x="166.9" y="245.6">P3</text>
<text x="174.3" y="245.6">MAX1044</text>
<text x="190.7" y="241.1">P8</text>
<text x="190.7" y="245.9">P6</text>
<text x="25.1" y="247.8">GND</text>
<text x="63.4" y="247.8">P1.0</text>
<text x="114.7" y="251">1K</text>
<text x="146.5" y="248.5">10uF</text>
<text x="166.9" y="250.4">P4</text>
<text x="190.7" y="250.4">P5</text>
<text x="181.9" y="258.5">-3V3</text>
<text x="114.7" y="266.2">1K</text>
<text x="193.6" y="267.7">10uF</text>
</g>
<g font-size="2.6">
<text x="71.5" y="117.4">3V3</text>
<text x="70.7" y="121.9">GND</text>
<text x="70.7" y="131.7">SDA</text>
<text x="70.8" y="126.9">SCL</text>
<text x="71.5" y="178.5">3V3</text>
<text x="70.5" y="183">GND</text>
<text x="70.8" y="188">SCL</text>
<text x="70.7" y="192.8">SDA</text>
</g>
<g font-size="1.4">
<text x="130.2" y="119.3">100Ω</text>
<text x="130.2" y="124.1">100Ω</text>
<text x="130.2" y="128.8">100Ω</text>
<text x="130.2" y="133.6">100Ω</text>
<text x="130.2" y="142.9">100Ω</text>
<text x="130.2" y="138.1">100Ω</text>
<text x="130.2" y="147.6">100Ω</text>
<text x="130.2" y="152.4">100Ω</text>
<text x="130.2" y="164.5">330Ω</text>
<text x="130.2" y="230.6">330Ω</text>
</g>
</svg>
